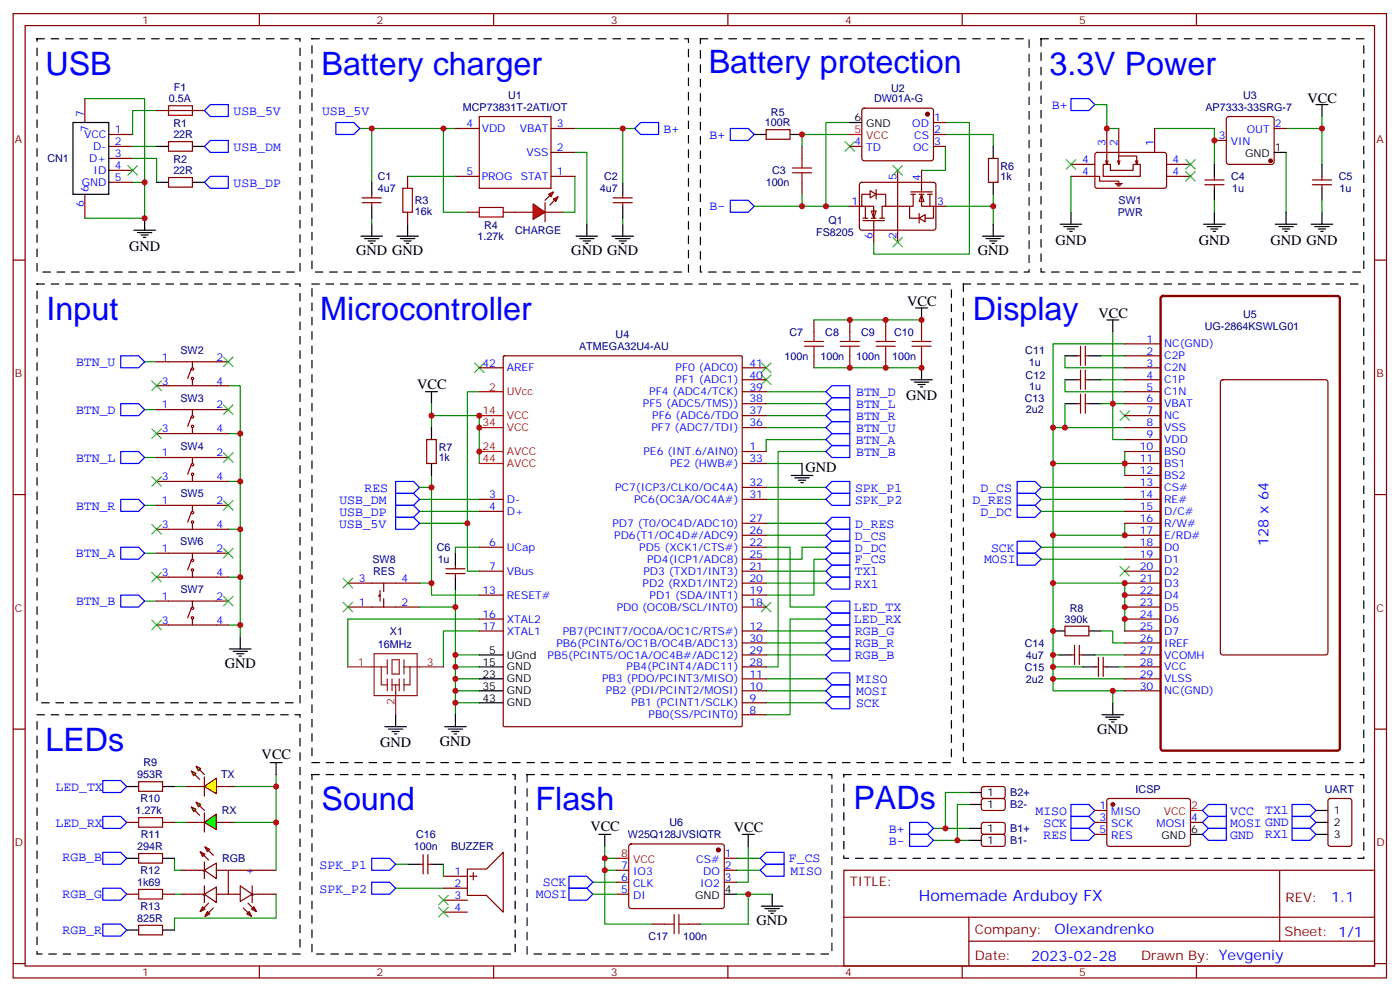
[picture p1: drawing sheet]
<svg xmlns="http://www.w3.org/2000/svg" width="413mm" height="292mm" viewBox="0 0 413 292" stroke-linecap="round" stroke-linejoin="round" font-family="sans-serif">
<g fill="none" stroke="#870000" stroke-width=".35">
<path d="M3.9 4h405.3v284.4h-405.3zM7.4 7.5h398.3v277.3h-398.3zM76.6 4v3.5M145.7 4v3.5M214.8 4v3.5M284 4v3.5M353.1 4v3.5M236.7 43.2v3.5M236.7 53.8v3.5M3.9 76.7h3.5M405.7 76.7h3.5M3.9 145.8h3.5"/>
<path d="M405.7 145.8h3.5M3.9 215h3.5M405.7 215h3.5M249.1 256.6h156.6v28.2h-156.6zM377.7 256.6v20.9M249.1 270.5h156.5M286 277.5h119.6M286 270.5v14.1M3.9 284.1h3.5M76.6 284.8v3.6M145.7 284.8v3.6M214.8 284.8v3.6"/>
<path d="M284 284.8v3.6M353.1 284.8v3.6M405.7 284.1h3.5"/>
</g>
<path d="M233.9 49.5h5.6M233.9 50.9h5.6M236.7 46.7v2.8M236.7 50.9v2.9" fill="none" stroke="#a10000" stroke-width=".35"/>
<path d="M106.2 37.9h28.2M130.9 37.9v24.7h7M250.8 36.1h-7v24.7h-7.1M250.8 39.7h-14.1v3.5M279 39.7h14.2v3.5M169.7 52v10.6h-3.5M236.7 57.3v3.5h-14.1M279 43.2v7h-7M243.8 60.8h7M279 60.8h14.2v5.3" fill="none" stroke="#008700" stroke-width=".35"/>
<path d="M187.3 37.9l1.8-1.8h5.3v3.6h-5.3zM215.5 37.9h5.3l1.8 1.8-1.8 1.7h-5.3zM215.5 59.1h5.3l1.8 1.7-1.8 1.8h-5.3z" fill="none" stroke="#00f" stroke-width=".35"/>
<path d="M249.4 41.8l2.8 2.8M252.2 41.8l-2.8 2.8" fill="none" stroke="#3c3" stroke-width=".35"/>
<path d="M290 69.6h6.3M291 70.3h4.3M292.1 71h2.1M292.8 71.8h.7M293.2 66.1v3.5" fill="none" stroke="#000" stroke-width=".35"/>
<g fill="#fff" stroke="#870000" stroke-width=".35">
<path d="M257.2 62.2h1.4l-.7 2.1z"/>
<path d="M256.8 56.2l1.8 1.1-1.8 1z"/>
</g>
<path d="M256.8 57.3h-2.4v3.5h3.5v3.5M258.6 57.3h2.8v3.5h-1.1v3.5M258.6 55.9v2.8M250.8 60.8h3.6M254.7 65.1h6.4M254.7 64.3h1.4M255.4 60.8v3.5M257.2 64.3h1.4M257.9 65.1v6.3M259.6 64.3h1.5M264.9 67.9v3.5" fill="none" stroke="#870000" stroke-width=".35"/>
<g fill="#fff" stroke="#870000" stroke-width=".35">
<path d="M272 57.3l.7 2.1h-1.4z"/>
<path d="M271.3 64.3l1.7-1v2.1z"/>
</g>
<g fill="none" stroke="#870000" stroke-width=".35">
<path d="M134.4 37.9h7.1M141.5 34.4h21.1v21.1h-21.1zM162.6 37.9h7.1M106.9 59.8h5.6M106.9 58.3h5.6M109.7 57.3v1M109.7 59.8v1M134.4 52h7.1M162.6 52h7.1M162.6 44.9h7.1M181 59.8h5.6M181 58.3h5.6"/>
<path d="M183.8 57.3v1M183.8 59.8v1M253.9 54l.5-.2h21.4l.4 .7v12.9l-.7 .5-21.4-.1-.5-.6v-12.7zM264.9 50.2v17.7M268.8 56.6h6.4M268.8 57.3h1.4M269.5 57.3v3.5h-1v3.5h2.8M271.3 57.3h1.4M272 57.3v3.5h3.5v3.5h-2.5M272 50.2v6.4M273.8 57.3h1.4M274.5 57.3v3.5"/>
<path d="M261.4 60.8h7.1M271.3 62.9v2.9M275.5 60.8h3.5"/>
</g>
<path d="M109.7 37.9v15.9M279 36.1h7.1v38.8h-28.2v-3.5M120.3 52h14.1M169.7 44.9h3.5v21.2M109.7 64.3v1.8M183.8 64.3v1.8" fill="none" stroke="#008700" stroke-width=".35"/>
<path d="M263.5 48.8l2.8 2.8M266.3 48.8l-2.8 2.8M263.5 70l2.8 2.8M266.3 70l-2.8 2.8" fill="none" stroke="#3c3" stroke-width=".35"/>
<path d="M92.1 11.4h111.1v68.8h-111.1zM206.7 11.4h97v68.8h-97z" fill="none" stroke="#000" stroke-width=".35" stroke-dasharray="2.1 2.1"/>
<g fill="none" stroke="#000" stroke-width=".35">
<path d="M109.7 53.8v3.5M183.8 53.8v3.5M106.5 69.6h6.4M107.6 70.3h4.2M108.7 71h2.1M109.4 71.8h.7M109.7 60.8v3.5M109.7 66.1v3.5M117.1 69.6h6.4M118.2 70.3h4.2M119.2 71h2.2M119.9 71.8h.7"/>
<path d="M120.3 66.1v3.5M170 69.6h6.4M171.1 70.3h4.2M172.2 71h2.1M172.9 71.8h.7M173.2 66.1v3.5M180.6 69.6h6.4M181.7 70.3h4.2M182.7 71h2.2M183.4 71.8h.7M183.8 60.8v3.5M183.8 66.1v3.5"/>
</g>
<g fill="#f00" stroke="#870000" stroke-width=".35">
<path d="M157.3 60.1l3.6 2.5-3.6 2.1z"/>
<path d="M160.9 59.8v5.6z"/>
</g>
<g fill="#870000" stroke="#870000" stroke-width=".35">
<path d="M160.9 59.1l1.4-1.5z"/>
<path d="M163.7 59.1l-1.4 1.4z"/>
</g>
<g fill="#f00" stroke="#870000" stroke-width=".35">
<path d="M161.9 57.3l1.4-.7-.7 1.4z"/>
<path d="M163.3 58.7l1.4-.7-.7 1.4z"/>
</g>
<g fill="none" stroke="#870000" stroke-width=".35">
<path d="M152 62.6h5.3M160.9 62.6h5.3M240.2 94.3v3.6M250.8 94.3v3.6M261.4 94.3v3.6M272 94.3v3.6M46.2 106.7h21.2M46.2 113.7h21.2M56.4 108.8l-1 2.8M56.8 112v1.7M56.8 106.7v1.7M141.5 108.4h7"/>
<path d="M148.6 105.1l.3-.2h69.8l.3 .2 .1 108.8-.2 .3-70 .1-.3-.2zM219.1 112h7M219.1 119h7M219.1 108.4h7M219.1 115.5h7M240.2 104.9v3.5M250.8 104.9v3.5M261.4 104.9v3.5M272 104.9v3.5M317.9 104.9h1M317.9 112h1M317.9 119h1"/>
<path d="M318.9 102.1v5.6M318.9 109.1v5.7M318.9 116.2v5.6M320.3 102.1v5.6M320.3 109.1v5.7M320.3 116.2v5.6M320.3 104.9h1.1M320.3 112h1.1M320.3 119h1.1M332 104.9h10.5M332 112h10.5M332 119h10.5"/>
<path d="M332 101.4h10.5M332 108.4h10.5M332 115.5h10.5M360.4 112.2l.5-.2h30.3l.7 .4v80l-.4 .7h-30.6l-.7-.5v-79.9zM46.2 134.9h21.2M46.2 120.8h21.2M46.2 127.8h21.2M56.4 137l-1 2.8M56.4 122.9l-1 2.8M56.8 134.9v1.8M56.8 126.1v1.7M56.8 120.8v1.8"/>
<path d="M219.1 122.6h7M219.1 126.1h7M219.1 133.1h7M219.1 136.7h7M332 122.6h10.5M332 126.1h10.5M332 129.6h10.5M332 133.1h10.5M332 136.7h10.5M46.2 149h21.2M46.2 156.1h21.2M46.2 142h21.2"/>
<path d="M56.4 151.1l-1 2.9M56.8 154.3v1.8M56.8 149v1.8M56.8 140.2v1.8M141.5 147.2h7M141.5 150.8h7M219.1 143.7h7M219.1 147.2h7M219.1 154.3h7M219.1 157.8h7M332 140.2h10.5M332 143.7h10.5"/>
<path d="M332 147.2h10.5M332 150.8h10.5M332 154.3h10.5M332 157.8h10.5M46.2 177.2h21.2M46.2 163.1h21.2M46.2 170.2h21.2M56.4 179.4l-1 2.8M56.4 165.2l-1 2.9M56.8 177.2v1.8M56.8 168.4v1.8M56.8 163.1v1.8"/>
<path d="M102.7 171.9h21.1M102.7 179h21.1M112.2 175.5h-.4v.3h.4M112.2 174.1v3.1M113.2 171.9v2.5M113.2 176.5v2.5M131.6 169.1h5.6M131.6 167.7h5.6M134.4 166.7v1M134.4 169.1v1.1M141.5 161.4h7M141.5 168.4h7"/>
<path d="M141.5 175.5h7M219.1 161.4h7M219.1 164.9h7M219.1 168.4h7M219.1 171.9h7M219.1 175.5h7M219.1 179h7M332 161.4h10.5M332 164.9h10.5M332 168.4h10.5M332 171.9h10.5M332 175.5h10.5"/>
<path d="M332 179h10.5M46.2 184.3h21.2M56.8 182.5v1.8M141.5 182.5h7M141.5 186.1h7M219.1 196.6h7M219.1 193.1h7M219.1 186.1h7M219.1 189.6h7M316.1 193.1h1M317.1 190.3v5.6M318.6 190.3v5.6"/>
<path d="M318.6 193.1h1M323.1 196.6h1.1M324.2 193.8v5.7M325.6 193.8v5.7M325.6 196.6h1.1M332 196.6h10.5M332 193.1h10.5M332 182.5h10.5M332 186.1h10.5M332 189.6h10.5M219.1 200.2h7M219.1 203.7h7"/>
<path d="M219.1 210.7h7M219.1 207.2h7M332 200.2h10.5M332 203.7h10.5M55 242.5h5.3M63.9 242.5h5.2"/>
<circle cx="56.8" cy="111.6" r=".35"/>
<circle cx="56.8" cy="108.8" r=".35"/>
<circle cx="56.8" cy="137" r=".35"/>
<circle cx="56.8" cy="139.8" r=".35"/>
<circle cx="56.8" cy="125.7" r=".35"/>
<circle cx="56.8" cy="122.9" r=".35"/>
<circle cx="56.8" cy="151.1" r=".35"/>
<circle cx="56.8" cy="154" r=".35"/>
<circle cx="56.8" cy="168.1" r=".35"/>
<circle cx="56.8" cy="165.2" r=".35"/>
<circle cx="56.8" cy="179.4" r=".35"/>
<circle cx="56.8" cy="182.2" r=".35"/>
</g>
<g fill="none" stroke="#008700" stroke-width=".35">
<path d="M293.2 57.3v3.5M328.4 97.9v21.1h3.6M42.7 106.7h3.5M67.4 113.7h3.5v70.6h-3.5M141.5 115.5h-3.6v52.9h3.6M226.1 119h17.7M226.1 115.5h17.7M314.3 104.9v3.5h17.7M314.3 112v3.5h17.7M314.3 119v7.1h17.7M324.9 104.9h7.1M324.9 112h7.1"/>
<path d="M332 101.4h-21.2v56.4h21.2v-3.5M42.7 120.8h3.5M42.7 134.9h3.5M67.4 127.8h3.5M127.4 126.1v-3.5h14.1v14.1M226.1 136.7h10.6M226.1 126.1h17.7M226.1 122.6h17.7M243.8 133.1h-14.1v63.5h-3.6M243.8 129.6h-17.7v3.5M310.8 136.7h21.2M310.8 126.1h3.5"/>
<path d="M332 133.1v7.1M42.7 149h3.5M67.4 156.1h3.5M67.4 142h3.5M123.8 147.2h17.7M123.8 150.8h17.7M123.8 154.3h14.1M127.4 140.2v35.3h14.1M226.1 147.2h17.7M226.1 143.7h17.7M226.1 157.8h17.7M226.1 154.3h17.7"/>
<path d="M307.3 147.2h24.7M307.3 143.7h24.7M307.3 150.8h24.7M310.8 157.8v45.9h21.2M42.7 177.2h3.5M42.7 163.1h3.5M67.4 170.2h3.5M134.4 173.7v19.4M141.5 161.4h-7.1v1.7M243.8 164.9h-3.6v10.6h-14.1M243.8 161.4h-7.1v3.5h-10.6M307.3 161.4h24.7"/>
<path d="M307.3 164.9h24.7M310.8 171.9h21.2v14.2M134.4 196.6h7.1M141.5 182.5h-38.8v14.1M141.5 186.1h-10.6v10.5M141.5 193.1h-7.1v17.6M226.1 193.1h17.7M226.1 189.6h17.7M226.1 186.1h17.7M323.1 193.1h8.9M324.9 186.1h3.5v3.5h3.6M134.4 200.2h7.1"/>
<path d="M134.4 207.2h7.1M134.4 203.7h7.1M226.1 200.2h17.7M226.1 207.2h17.7M226.1 203.7h17.7M310.8 200.2h21.2"/>
</g>
<path d="M10.9 83.7h77.6v123.5h-77.6zM92.1 83.7h188.7v141.2h-188.7zM284.3 83.7h118.2v141.2h-118.2z" fill="none" stroke="#000" stroke-width=".35" stroke-dasharray="2.1 2.1"/>
<g fill="none" stroke="#000" stroke-width=".35">
<path d="M270.2 90.8h3.6M272 90.8v3.5M326.7 94.3h3.5M328.4 94.3v3.6M125.6 115.5h3.5M127.4 115.5v3.5M268.8 112h6.4M269.9 112.7h4.2M270.9 113.4h2.1M271.6 114.1h.7M272 108.4v3.6M314.3 104.9h3.6"/>
<path d="M314.3 112h3.6M314.3 119h3.6M321.4 104.9h3.5M321.4 112h3.5M321.4 119h3.5M236.7 136.7v3.5M233.5 140.2h6.4M234.6 140.9h4.2M235.7 141.6h2.1M236.4 142.3h.7M134.4 163.1v3.6M134.4 170.2v3.5"/>
<path d="M141.5 196.6h7M141.5 193.1h7M312.6 193.1h3.5M319.6 196.6h3.5M319.6 193.1h3.5M326.7 196.6h3.5M113.6 214.3h6.3M114.7 215h4.2M115.7 215.7h2.1M116.4 216.4h.7M116.8 210.7v3.6M131.2 214.3h6.4"/>
<path d="M132.3 215h4.2M133.3 215.7h2.2M134.1 216.4h.7M134.4 210.7v3.6M141.5 200.2h7M141.5 203.7h7M141.5 207.2h7M325.3 210.7h6.3M326.3 211.5h4.3M327.4 212.2h2.1M328.1 212.9h.7M328.4 207.2v3.5"/>
</g>
<g fill="none" stroke="#00f" stroke-width=".35">
<path d="M35.6 104.9h5.3l1.8 1.8-1.8 1.7h-5.3zM35.6 119h5.3l1.8 1.8-1.8 1.8h-5.3zM243.8 119l1.7-1.7h5.3v3.5h-5.3zM243.8 115.5l1.7-1.8h5.3v3.6h-5.3zM35.6 133.1h5.3l1.8 1.8-1.8 1.8h-5.3zM243.8 133.1l1.7-1.7h5.3v3.5h-5.3zM243.8 129.6l1.7-1.8h5.3v3.6h-5.3zM243.8 126.1l1.7-1.8h5.3v3.5h-5.3zM243.8 122.6l1.7-1.8h5.3v3.5h-5.3zM35.6 147.2h5.3l1.8 1.8-1.8 1.8h-5.3zM116.8 152.5h5.3l1.7 1.8-1.7 1.8h-5.3zM116.8 149h5.3l1.7 1.8-1.7 1.7h-5.3z"/>
<path d="M116.8 145.5h5.3l1.7 1.7-1.7 1.8h-5.3zM116.8 142h5.3l1.7 1.7-1.7 1.8h-5.3zM243.8 157.8l1.7-1.7h5.3v3.5h-5.3zM243.8 154.3l1.7-1.8h5.3v3.6h-5.3zM243.8 147.2l1.7-1.7h5.3v3.5h-5.3zM243.8 143.7l1.7-1.7h5.3v3.5h-5.3zM300.2 145.5h5.3l1.8 1.7-1.8 1.8h-5.3zM300.2 159.6h5.3l1.8 1.8-1.8 1.7h-5.3zM300.2 142h5.3l1.8 1.7-1.8 1.8h-5.3zM300.2 149h5.3l1.8 1.8-1.8 1.7h-5.3zM35.6 175.5h5.3l1.8 1.7-1.8 1.8h-5.3zM35.6 161.4h5.3l1.8 1.7-1.8 1.8h-5.3z"/>
<path d="M243.8 179l1.7-1.8h5.3v3.6h-5.3zM243.8 164.9l1.7-1.8h5.3v3.6h-5.3zM243.8 161.4l1.7-1.8h5.3v3.5h-5.3zM300.2 163.1h5.3l1.8 1.8-1.8 1.8h-5.3zM243.8 182.5l1.7-1.7h5.3v3.5h-5.3zM243.8 193.1l1.7-1.8h5.3v3.6h-5.3zM243.8 189.6l1.7-1.8h5.3v3.5h-5.3zM243.8 186.1l1.7-1.8h5.3v3.5h-5.3zM243.8 207.2l1.7-1.7h5.3v3.5h-5.3zM243.8 200.2l1.7-1.8h5.3v3.5h-5.3zM245.5 201.9h5.3v3.6h-5.3l-1.7-1.8z"/>
</g>
<g fill="none" stroke="#3c3" stroke-width=".35">
<path d="M44.8 112.3l2.8 2.8M47.6 112.3l-2.8 2.8M66 105.3l2.8 2.8M66 119.4l2.8 2.8M68.8 105.3l-2.8 2.8M68.8 119.4l-2.8 2.8M140.1 107l2.8 2.9M142.9 107l-2.8 2.9M224.7 110.6l2.8 2.8M224.7 107l2.8 2.9M227.5 110.6l-2.8 2.8M227.5 107l-2.8 2.9"/>
<path d="M44.8 126.4l2.8 2.9M47.6 126.4l-2.8 2.9M66 133.5l2.8 2.8M68.8 133.5l-2.8 2.8M330.6 121.1l2.8 2.9M333.4 121.1l-2.8 2.9M44.8 140.5l2.8 2.9M44.8 154.7l2.8 2.8M47.6 140.5l-2.8 2.9M47.6 154.7l-2.8 2.8M66 147.6l2.8 2.8M68.8 147.6l-2.8 2.8"/>
<path d="M44.8 168.8l2.8 2.8M47.6 168.8l-2.8 2.8M66 161.7l2.8 2.8M66 175.8l2.8 2.8M68.8 161.7l-2.8 2.8M68.8 175.8l-2.8 2.8M101.2 177.6l2.9 2.8M101.2 170.5l2.9 2.9M104.1 177.6l-2.9 2.8M104.1 170.5l-2.9 2.9M224.7 177.6l2.8 2.8M227.5 177.6l-2.8 2.8"/>
<path d="M330.6 167l2.8 2.8M333.4 167l-2.8 2.8M44.8 182.9l2.8 2.8M47.6 182.9l-2.8 2.8"/>
</g>
<path d="M342.8 87.5l.5-.2h51.5l.6 .4 .1 132.9-.5 .7h-51.7l-.7-.4-.1-132.9z" fill="none" stroke="#870000" stroke-width=".71"/>
<g fill="none" stroke="#a10000" stroke-width=".35">
<path d="M240.2 97.9v2.8M250.8 97.9v2.8M261.4 97.9v2.8M272 97.9v2.8M237.4 102.1h5.7M237.4 100.7h5.7M240.2 102.1v2.8M248 102.1h5.6M248 100.7h5.6M250.8 102.1v2.8M258.6 102.1h5.6M258.6 100.7h5.6"/>
<path d="M261.4 102.1v2.8M269.2 102.1h5.6M269.2 100.7h5.6M272 102.1v2.8"/>
</g>
<path d="M141.5 115.5h7M141.5 122.6h7M141.5 126.1h7M141.5 133.1h7M141.5 136.7h7" fill="none" stroke="#f00" stroke-width=".35"/>
<g fill="none" stroke="#8c2424" stroke-width=".35">
<path d="M102.7 196.6h11.6M110.4 192.8h12.7v12.3h-12.7zM112.5 196.6v5.3h1.8M114.3 194.5v4.3M115.7 194.5h2.1v4.3h-2.1zM119.2 194.5v4.3M119.2 196.6h11.7M121 196.6v5.3h-1.8M114.3 200.2v3.5M115.7 200.2v3.5M115.7 201.9h2.1M116.8 201.9v8.8"/>
<path d="M117.8 200.2v3.5M119.2 200.2v3.5"/>
</g>
<g fill="#0f0" stroke="#870000" stroke-width=".35">
<path d="M56.4 237.9l1.5 .7-.8 .7z"/>
<path d="M57.9 236.5l1.4 .7-.7 .7z"/>
</g>
<g fill="#870000" stroke="#870000" stroke-width=".35">
<path d="M57.5 239l1.4 1.4z"/>
<path d="M58.9 237.6l1.4 1.4z"/>
</g>
<path d="M60.3 239.7v5.6z" fill="#f00" stroke="#870000" stroke-width=".35"/>
<path d="M60.3 242.5l3.6-2.5v4.6z" fill="#0f0" stroke="#870000" stroke-width=".35"/>
<g fill="none" stroke="#008700" stroke-width=".35">
<path d="M25 29.1h17.7v35.2h-17.7M46.2 32.6h-7v7.1M169.7 37.9h14.1v15.9M183.8 37.9h3.5M323.1 30.8h3.6v7.1h3.5M340.8 37.9h17.6v10.6M379.6 37.9h10.6v10.6M390.2 34.4v3.5M39.2 46.7h7v7.1M39.2 53.8h3.5M39.2 43.2h7M316.1 52v10.6"/>
<path d="M358.4 59.1v3.5M379.6 44.9v17.7M390.2 59.1v3.5M240.2 94.3h31.8M127.4 119v3.6M240.2 108.4h31.8M324.9 119h3.5v10.6h3.6M123.8 143.7h3.6M123.8 179h10.6M123.8 171.9h3.6M226.1 161.4h7.1v17.6h10.6M226.1 171.9h17.7"/>
<path d="M226.1 168.4h17.7M70.9 184.3v3.5M243.8 182.5h-10.6v28.2h-7.1M310.8 193.1h1.8M310.8 196.6h8.8M330.2 196.6h1.8M328.4 203.7v3.5M51.5 231.9h3.5M81.5 228.4v3.5h-12.4M81.5 231.9v10.6h-12.4M286.1 237.2h-3.5v10.6M286.1 233.7h-7.1v10.6"/>
<path d="M51.5 253.1v3.5h1.8M51.5 242.5h3.5M81.5 242.5v14.1M116.8 254.8h3.5M130.9 254.8v3.6M178.5 256.6v15.9h14.1M178.5 249.6v3.5M182 253.1h-3.5v3.5h3.5M217.3 256.6h7.1M217.3 253.1h7.1M220.8 249.6v10.5h-3.5M275.5 247.8h10.6"/>
<path d="M275.5 244.3h10.6M51.5 263.7h1.8M81.5 263.7v7h-30v3.5M116.8 261.9h14.1M175 263.7h7M175 260.1h7M217.3 263.7h3.5v8.8h-14.1M220.8 263.7h7.1"/>
</g>
<g fill="none" stroke="#00f" stroke-width=".35">
<path d="M62.1 30.8h5.3v3.6h-5.3l-1.8-1.8zM99.1 36.1h5.3l1.8 1.8-1.8 1.8h-5.3zM316.1 29.1h5.3l1.7 1.7-1.7 1.8h-5.3zM60.3 43.2l1.8-1.8h5.3v3.5h-5.3zM60.3 53.8l1.8-1.8h5.3v3.5h-5.3zM243.8 168.4l1.7-1.7h5.3v3.5h-5.3zM245.5 170.2h5.3v3.5h-5.3l-1.7-1.8zM30.3 230.2h5.3l1.8 1.7-1.8 1.8h-5.3zM316.1 237.2h5.3l1.7 1.8-1.7 1.7h-5.3zM354.9 239l1.8-1.8h5.2v3.5h-5.2zM381.4 237.2h5.2l1.8 1.8-1.8 1.7h-5.2zM30.3 251.3h5.3l1.8 1.8-1.8 1.7h-5.3z"/>
<path d="M30.3 240.7h5.3l1.8 1.8-1.8 1.8h-5.3zM109.7 253.1h5.3l1.8 1.7-1.8 1.8h-5.3zM167.9 258.4h5.3l1.8 1.7-1.8 1.8h-5.3zM226.1 251.3h5.3v3.5h-5.3l-1.7-1.7zM226.1 254.8h5.3v3.6h-5.3l-1.7-1.8zM268.5 246h5.3l1.7 1.8-1.7 1.8h-5.3zM268.5 242.5h5.3l1.7 1.8-1.7 1.7h-5.3zM316.1 240.7h5.3l1.7 1.8-1.7 1.8h-5.3zM316.1 244.3h5.3l1.7 1.7-1.7 1.8h-5.3zM354.9 242.5l1.8-1.8h5.2v3.6h-5.2zM354.9 246l1.8-1.7h5.2v3.5h-5.2zM381.4 240.7h5.2l1.8 1.8-1.8 1.8h-5.2z"/>
<path d="M381.4 244.3h5.2l1.8 1.7-1.8 1.8h-5.2zM30.3 272.5h5.3l1.8 1.7-1.8 1.8h-5.3zM30.3 261.9h5.3l1.8 1.8-1.8 1.7h-5.3zM109.7 260.1h5.3l1.8 1.8-1.8 1.8h-5.3zM167.9 261.9h5.3l1.8 1.8-1.8 1.7h-5.3z"/>
</g>
<g fill="none" stroke="#870000" stroke-width=".35">
<path d="M25 29.1v7M32.1 39.7h7.1M46.2 32.6h14.1M226.1 38.2h7.1v2.9h-7.1zM326.7 37.9v10.6l-.4-1.1M330.2 37.9v10.6M340.8 37.9v7M362.2 34.6l.5-.2h12.7l.5 .2 .2 .5v12.7l-.3 .5-.4 .2h-12.7l-.5-.3-.3-.4v-12.7zM376.1 37.9h3.5M25 57.3v7M32.1 43.2h7.1M32.1 46.7h7.1"/>
<path d="M32.1 50.2h7.1M32.1 53.8h7.1M49.7 41.8h7.1v2.8h-7.1zM49.7 52.4h7.1v2.8h-7.1zM120.3 52v3.5M291.7 46.7h2.9v7.1h-2.9zM316.1 52h8.5v1.4h5.6v.7M316.1 48.5h7M323.4 45.2l.4-.3 20.1 .1 .4 .6-.1 9.5-.6 .4h-20l-.5-.7v-9.2zM325.6 48.5h2.1v1.7h6.7v-1.7h2.1v3.5h-10.9zM327 47.4l-.3 1.1M329.1 54.1h2.2"/>
<path d="M329.5 54.5h1.4M329.8 54.8h.8M329.8 47.4l.4 1.1M330.2 46h5.3v2.5l-.4-1.1M330.6 47.4l-.4 1.1M335.8 47.4l-.3 1.1M344.3 52h7.1M344.3 48.5h7.1M355.6 54.5h5.6M355.6 53.1h5.6M358.4 41.4h3.5M358.4 52v1.1"/>
<path d="M358.4 54.5v1M387.3 54.5h5.7M387.3 53.1h5.7M390.2 52v1.1M390.2 54.5v1M120.3 62.6v3.5M125.9 129.6h2.9v7.1h-2.9zM314.3 184.6h7.1v2.9h-7.1zM55 231.9h5.3M63.9 231.9h5.2M289.9 235.7l.4-.3 6 .1 .4 .6-.1 2.4-.6 .5-5.9-.1-.5-.6v-2.2zM289.9 232.1l.4-.2 6 .1 .4 .6-.1 2.4-.6 .4h-5.9l-.5-.7v-2.1z"/>
<path d="M323.1 239h3.6M326.9 235.7l.5-.3 23.5 .1 .5 .6-.1 13-.6 .5-23.6-.1-.4-.7v-12.7zM392.2 235.7l.4-.3h5.7l.6 .5 .1 12.9-.5 .7-5.9 .1-.6-.5-.1-13zM53.3 256.6h7M59.1 251.1l1.4 .7-.7 .8zM59.1 251.1l2.5 2.5M60.3 256.6l3.6-2.1v4.6zM60.3 254.1v5M60.5 249.7l1.4 .7-.7 .7zM60.5 249.7l2.5 2.5M63.9 256.6h17.6M67.4 256.6v7.1"/>
<path d="M123.8 254.8h1.1M124.9 252v5.7M126.3 252v5.7M126.3 254.8h1.1M130.9 258.4h7M137.9 256.3h5.7l4.9-5v17.7l-4.9-5h-5.7zM138.6 258.4h2.2M139.7 257.3v2.1M182 256.6h3.6M185.8 249.1l.5-.3 27.1 .1 .4 .7-.1 17.9-.6 .4-27.1-.1-.4-.6v-17.6zM213.8 256.6h3.5M213.8 253.1h3.5"/>
<path d="M289.9 246.2l.4-.2 6 .1 .4 .6-.1 2.4-.6 .5-5.9-.1-.5-.7v-2.1zM289.9 242.7l.4-.2 6 .1 .4 .6-.1 2.4-.6 .4h-5.9l-.5-.7v-2.1zM323.1 242.5h3.6M323.1 246h3.6M351.4 242.5h3.5M53.3 263.7h7M59.8 267.4l.7 .7-1.4 .7zM60.3 263.7l3.6-2.2v4.6zM60.3 261.2v4.9M61.2 268.8l.7 .7-1.4 .7zM61.6 266.3l-2.5 2.5M63 267.7l-2.5 2.5"/>
<path d="M63.9 263.7h7M70.9 261.2l3.5 2.5-3.5 2.1zM71.8 267.7l2.5 2.5M72.8 269.5l.8-.7 .7 1.4zM73.2 266.3l2.5 2.5M74.3 268.1l.7-.7 .7 1.4zM74.4 263.7h7.1M74.4 261.2v4.9M130.9 261.9h7M130.9 265.4h7M130.9 269h7M182 263.7h3.6"/>
<path d="M182 260.1h3.6M192.6 272.5h3.5M203.2 272.5h3.5M213.8 260.1h3.5"/>
</g>
<g fill="none" stroke="#000" stroke-width=".35">
<path d="M21.5 36.1h10.6v21.2h-10.6zM222.6 39.7h3.5M233.2 39.7h3.5M388.4 30.8h3.5M390.2 30.8v3.6M46.2 43.2h3.5M46.2 53.8h3.5M56.8 43.2h3.5M56.8 53.8h3.5M293.2 43.2v3.5M293.2 53.8v3.5M358.4 48.5v3.5"/>
<path d="M358.4 55.5v3.6M376.1 44.9h3.5M390.2 48.5v3.5M390.2 55.5v3.6M39.5 67.9h6.4M40.6 68.6h4.2M41.6 69.3h2.1M42.3 70h.7M42.7 64.3v3.6M312.9 66.1h6.4M314 66.8h4.2M315 67.5h2.1"/>
<path d="M315.7 68.2h.7M316.1 62.6v3.5M355.2 66.1h6.4M356.3 66.8h4.2M357.4 67.5h2.1M358.1 68.2h.7M358.4 62.6v3.5M376.4 66.1h6.4M377.5 66.8h4.2M378.5 67.5h2.1M379.2 68.2h.7M379.6 62.6v3.5"/>
<path d="M387 66.1h6.3M388.1 66.8h4.2M389.1 67.5h2.1M389.8 68.2h.7M390.2 62.6v3.5M127.4 126.1v3.5M127.4 136.7v3.5M67.7 191.3h6.4M68.8 192.1h4.2M69.8 192.8h2.2M70.6 193.5h.7M70.9 187.8v3.5"/>
<path d="M310.8 186.1h3.5M321.4 186.1h3.5M79.7 224.9h3.6M81.5 224.9v3.5M286.1 237.2h3.5M286.1 233.7h3.5M388.4 239h3.5M120.3 254.8h3.5M127.4 254.8h3.5M176.7 246h3.6M178.5 246v3.6M219.1 246h3.5"/>
<path d="M220.8 246v3.6M286.1 247.8h3.5M286.1 244.3h3.5M351.4 246h3.5M388.4 246h3.5M388.4 242.5h3.5M213.8 263.7h3.5M224.7 267.2h6.4M225.8 267.9h4.2M226.8 268.6h2.2M227.5 269.3h.7M227.9 263.7v3.5"/>
</g>
<path d="M49.7 31.2h7.1v2.8h-7.1zM118.9 55.5h2.8v7.1h-2.8zM196.1 272.5h2.9M199 269.7v5.6M200.4 269.7v5.6M200.4 272.5h2.8" fill="none" stroke="#a10000" stroke-width=".35"/>
<g fill="#870000" stroke="#870000" stroke-width=".35">
<circle cx="212" cy="250.6" r=".53"/>
<circle cx="375" cy="47.4" r=".53"/>
<circle cx="328.4" cy="237.2" r=".53"/>
</g>
<path d="M351.4 239h3.5M182 253.1h3.6" fill="none" stroke="#f00" stroke-width=".35"/>
<path d="M37.7 48.8l2.9 2.8M40.6 48.8l-2.9 2.8M314.7 47.1l2.8 2.8M317.5 47.1l-2.8 2.8M350 47.1l2.8 2.8M350 50.6l2.8 2.8M352.8 47.1l-2.8 2.8M352.8 50.6l-2.8 2.8M129.5 264l2.8 2.8M129.5 267.5l2.8 2.9M132.3 264l-2.8 2.8M132.3 267.5l-2.8 2.9" fill="none" stroke="#3c3" stroke-width=".35"/>
<path d="M10.9 11.4h77.6v68.8h-77.6zM307.3 11.4h95.2v68.8h-95.2zM10.9 210.7h77.6v70.6h-77.6zM92.1 228.4h59.9v52.9h-59.9zM155.6 228.4h89.9v52.9h-89.9zM249.1 228.4h153.4v24.7h-153.4z" fill="none" stroke="#000" stroke-width=".35" stroke-dasharray="2.1 2.1"/>
<g fill="#0f0" stroke="#870000" stroke-width=".35">
<path d="M56.4 227.3l1.5 .7-.8 .7z"/>
<path d="M57.9 225.9l1.4 .7-.7 .7z"/>
</g>
<g fill="#870000" stroke="#870000" stroke-width=".35">
<path d="M57.5 228.4l1.4 1.4z"/>
<path d="M58.9 227l1.4 1.4z"/>
</g>
<path d="M60.3 229.1v5.6z" fill="#f00" stroke="#870000" stroke-width=".35"/>
<path d="M60.3 231.9l3.6-2.5v4.6z" fill="#ff0" stroke="#870000" stroke-width=".35"/>
<circle cx="273.8" cy="33.7" r=".53" fill="#870000" stroke="#870000" stroke-width=".35"/>
<g fill="none" stroke="#870000" stroke-width=".35">
<path d="M254.6 32.1l.5-.2h19.7l.5 .2 .2 .5v14.4l-.7 .4-20-.1-.4-.6v-14.1zM275.5 36.1h3.5M275.5 39.7h3.5M250.8 43.2h3.6M275.5 43.2h3.5M137.9 62.6h3.6M148.5 62.6h3.5M40.9 230.5h7.1v2.8h-7.1zM37.4 242.5h3.5M40.9 251.7h7.1v2.8h-7.1zM48 242.5h3.5M37.4 263.7h3.5"/>
<path d="M40.9 272.8h7.1v2.9h-7.1zM48 263.7h3.5"/>
</g>
<path d="M250.8 39.7h3.6" fill="none" stroke="#f00" stroke-width=".35"/>
<path d="M250.8 36.1h3.6M37.4 231.9h3.5M48 231.9h3.5M37.4 253.1h3.5M48 253.1h3.5M37.4 274.2h3.5M48 274.2h3.5" fill="none" stroke="#000" stroke-width=".35"/>
<path d="M141.5 61.2h7v2.8h-7zM40.9 241.1h7.1v2.8h-7.1zM40.9 262.3h7.1v2.8h-7.1z" fill="none" stroke="#a10000" stroke-width=".35"/>
<g fill="#c00">
<circle cx="332" cy="136.7" r=".88"/>
<circle cx="332" cy="157.8" r=".88"/>
<circle cx="332" cy="182.5" r=".88"/>
<circle cx="332" cy="179" r=".88"/>
<circle cx="332" cy="175.5" r=".88"/>
<circle cx="141.5" cy="133.1" r=".88"/>
<circle cx="141.5" cy="126.1" r=".88"/>
<circle cx="81.5" cy="242.5" r=".88"/>
<circle cx="358.4" cy="41.4" r=".88"/>
<circle cx="42.7" cy="64.3" r=".88"/>
<circle cx="183.8" cy="37.9" r=".88"/>
<circle cx="42.7" cy="53.8" r=".88"/>
<circle cx="134.4" cy="193.1" r=".88"/>
<circle cx="134.4" cy="207.2" r=".88"/>
<circle cx="134.4" cy="203.7" r=".88"/>
<circle cx="134.4" cy="200.2" r=".88"/>
<circle cx="134.4" cy="196.6" r=".88"/>
<circle cx="137.9" cy="154.3" r=".88"/>
<circle cx="141.5" cy="122.6" r=".88"/>
<circle cx="332" cy="171.9" r=".88"/>
<circle cx="293.2" cy="60.8" r=".88"/>
<circle cx="314.3" cy="126.1" r=".88"/>
<circle cx="243.8" cy="60.8" r=".88"/>
<circle cx="236.7" cy="60.8" r=".88"/>
<circle cx="130.9" cy="37.9" r=".88"/>
<circle cx="272" cy="94.3" r=".88"/>
<circle cx="261.4" cy="94.3" r=".88"/>
<circle cx="250.8" cy="94.3" r=".88"/>
<circle cx="272" cy="108.4" r=".88"/>
<circle cx="261.4" cy="108.4" r=".88"/>
<circle cx="250.8" cy="108.4" r=".88"/>
<circle cx="70.9" cy="127.8" r=".88"/>
<circle cx="134.4" cy="179" r=".88"/>
<circle cx="127.4" cy="143.7" r=".88"/>
<circle cx="127.4" cy="171.9" r=".88"/>
<circle cx="127.4" cy="122.6" r=".88"/>
<circle cx="282.6" cy="247.8" r=".88"/>
<circle cx="279" cy="244.3" r=".88"/>
<circle cx="70.9" cy="142" r=".88"/>
<circle cx="70.9" cy="156.1" r=".88"/>
<circle cx="70.9" cy="170.2" r=".88"/>
<circle cx="178.5" cy="256.6" r=".88"/>
<circle cx="178.5" cy="253.1" r=".88"/>
<circle cx="220.8" cy="263.7" r=".88"/>
<circle cx="328.4" cy="203.7" r=".88"/>
<circle cx="328.4" cy="119" r=".88"/>
<circle cx="310.8" cy="126.1" r=".88"/>
<circle cx="310.8" cy="136.7" r=".88"/>
<circle cx="310.8" cy="157.8" r=".88"/>
<circle cx="310.8" cy="171.9" r=".88"/>
<circle cx="310.8" cy="200.2" r=".88"/>
<circle cx="310.8" cy="193.1" r=".88"/>
<circle cx="310.8" cy="196.6" r=".88"/>
<circle cx="109.7" cy="37.9" r=".88"/>
<circle cx="70.9" cy="184.3" r=".88"/>
<circle cx="326.7" cy="37.9" r=".88"/>
<circle cx="390.2" cy="37.9" r=".88"/>
<circle cx="236.7" cy="39.7" r=".88"/>
<circle cx="310.8" cy="186.1" r=".88"/>
<circle cx="81.5" cy="231.9" r=".88"/>
</g>
<g font-size="9.5" fill="#00f">
<text x="13.4" y="22">USB</text>
<text x="94.9" y="22">Battery charger</text>
<text x="209.2" y="21.7">Battery protection</text>
<text x="309.7" y="22">3.3V Power</text>
<text x="13.8" y="94.3">Input</text>
<text x="94.5" y="94.3">Microcontroller</text>
<text x="287.2" y="94.3">Display</text>
<text x="13.4" y="221.3">LEDs</text>
<text x="94.9" y="239">Sound</text>
<text x="158" y="239">Flash</text>
<text x="251.9" y="238.6">PADs</text>
</g>
<text font-size="4.6" fill="#00f" x="271.2" y="265.6">Homemade Arduboy FX</text>
<g font-size="4.2">
<text x="385.9" y="30.5">VCC</text>
<text x="38.1" y="73.9">GND</text>
<text x="105.1" y="75.3">GND GND</text>
<text x="168.6" y="75.3">GND GND</text>
<text x="288.6" y="75.3">GND</text>
<text x="311.5" y="72.1">GND</text>
<text x="353.8" y="72.1">GND</text>
<text x="375" y="72.1">GND GND</text>
<text x="267.8" y="90.1">VCC</text>
<text x="324.2" y="93.6">VCC</text>
<text x="123.1" y="114.8">VCC</text>
<text x="267.4" y="118">GND</text>
<text x="237.8" y="139.2">GND</text>
<text x="66.3" y="197">GND</text>
<text x="112.2" y="220.4">GND</text>
<text x="129.8" y="219.9">GND</text>
<text x="323.8" y="216.4">GND</text>
<text x="77.2" y="223.8">VCC</text>
<text x="174.2" y="245">VCC</text>
<text x="216.6" y="245.3">VCC</text>
<text x="223.3" y="272.8">GND</text>
</g>
<g font-size="4.2" fill="#00f">
<text x="374.4" y="161" transform="rotate(-90 374.4 161)">128 x 64</text>
<text x="392.9" y="265.9">1.1</text>
<text x="311.2" y="275.4">Olexandrenko</text>
<text x="304.3" y="283.2">2023-02-28</text>
</g>
<g font-size="3.9" fill="#00f">
<text x="68.9" y="33.9">USB_5V</text>
<text x="95" y="33.9">USB_5V</text>
<text x="310.5" y="32.1">B+</text>
<text x="195.8" y="39.1">B+</text>
<text x="209.4" y="40.9">B+</text>
<text x="68.9" y="44.4">USB_DM</text>
<text x="68.9" y="55">USB_DP</text>
<text x="209.4" y="62.1">B-</text>
<text x="22.5" y="107.9">BTN_U</text>
<text x="252.7" y="116.8">BTN_D</text>
<text x="22.5" y="122">BTN_D</text>
<text x="252.7" y="123.8">BTN_R</text>
<text x="252.7" y="120.3">BTN_L</text>
<text x="252.6" y="130.9">BTN_A</text>
<text x="252.7" y="127.4">BTN_U</text>
<text x="22.5" y="136.1">BTN_L</text>
<text x="252.7" y="134.4">BTN_B</text>
<text x="100.2" y="148.5">USB_DM</text>
<text x="107.6" y="145">RES</text>
<text x="252.4" y="148.5">SPK_P2</text>
<text x="252.4" y="145">SPK_P1</text>
<text x="287" y="148.5">D_RES</text>
<text x="289.4" y="145">D_CS</text>
<text x="22.5" y="150.3">BTN_R</text>
<text x="100.1" y="155.6">USB_5V</text>
<text x="100.2" y="152">USB_DP</text>
<text x="252.4" y="155.6">D_RES</text>
<text x="289.4" y="152">D_DC</text>
<text x="252.3" y="159.1">D_CS</text>
<text x="22.4" y="164.4">BTN_A</text>
<text x="252.3" y="166.1">F_CS</text>
<text x="252.3" y="162.6">D_DC</text>
<text x="290.4" y="166.1">MOSI</text>
<text x="292.5" y="162.6">SCK</text>
<text x="252.3" y="169.7">TX1</text>
<text x="252.3" y="173.2">RX1</text>
<text x="22.5" y="178.5">BTN_B</text>
<text x="252" y="180.3">LED_TX</text>
<text x="252" y="183.8">LED_RX</text>
<text x="252.4" y="190.8">RGB_R</text>
<text x="252.4" y="187.3">RGB_G</text>
<text x="252.4" y="194.4">RGB_B</text>
<text x="252.7" y="201.4">MISO</text>
<text x="252.7" y="208.5">SCK</text>
<text x="252.7" y="205">MOSI</text>
<text x="16.4" y="233.2">LED_TX</text>
<text x="16.4" y="243.7">LED_RX</text>
<text x="262.3" y="245.5">B+</text>
<text x="305.6" y="240.2">MISO</text>
<text x="308" y="243.8">SCK</text>
<text x="363.1" y="243.8">MOSI GND</text>
<text x="363.1" y="240.2">VCC</text>
<text x="373.4" y="240.1">TX1</text>
<text x="262.3" y="249">B-</text>
<text x="308" y="247.3">RES</text>
<text x="363.1" y="247.3">GND</text>
<text x="373.4" y="247.2">RX1</text>
<text x="18.5" y="254">RGB_B</text>
<text x="94.3" y="256.1">SPK_P1</text>
<text x="232.9" y="254.2">F_CS</text>
<text x="233.3" y="257.9">MISO</text>
<text x="94.3" y="263.2">SPK_P2</text>
<text x="160.2" y="261.4">SCK</text>
<text x="18.5" y="264.9">RGB_G</text>
<text x="158.1" y="264.9">MOSI</text>
<text x="18.5" y="275.5">RGB_R</text>
</g>
<g font-size="3.9" fill="#800">
<text x="250.8" y="261.2">TITLE:</text>
<text x="379.5" y="265.9">REV:</text>
<text x="287.7" y="275.4">Company:</text>
<text x="379.1" y="276">Sheet: 1/1</text>
<text x="287.7" y="283.1">Date:</text>
<text x="336.8" y="283.2">Drawn By: Yevgeniy</text>
</g>
<g font-size="3.2" fill="#800">
<text x="42" y="7">1</text>
<text x="111.1" y="7">2</text>
<text x="180.3" y="7">3</text>
<text x="249.4" y="7">4</text>
<text x="318.6" y="7">5</text>
<text x="4.4" y="42.1">A</text>
<text x="406.2" y="42.1">A</text>
<text x="4.4" y="111.3">B</text>
<text x="406.2" y="111.3">B</text>
<text x="4.4" y="180.4">C</text>
<text x="406.2" y="180.4">C</text>
<text x="4.4" y="249.6">D</text>
<text x="406.2" y="249.6">D</text>
<text x="42" y="287.8">1</text>
<text x="111.1" y="287.8">2</text>
<text x="180.3" y="287.8">3</text>
<text x="249.4" y="287.8">4</text>
<text x="318.6" y="287.8">5</text>
</g>
<g font-size="3.2" fill="#000080">
<text x="51.3" y="26.7">F1</text>
<text x="149.9" y="29.2">U1</text>
<text x="263" y="27">U2</text>
<text x="366.9" y="29.2">U3</text>
<text x="49.9" y="30.2">0.5A</text>
<text x="136.6" y="32.7">MCP73831T-2ATI/OT</text>
<text x="227.6" y="34.1">R5</text>
<text x="258" y="30.2">DW01A-G</text>
<text x="355.8" y="32.7">AP7333-33SRG-7</text>
<text x="51.2" y="40.7">22R</text>
<text x="51.2" y="37.5">R1</text>
<text x="225.7" y="37.2">100R</text>
<text x="14" y="47.8">CN1</text>
<text x="51.2" y="51.3">22R</text>
<text x="51.2" y="48.1">R2</text>
<text x="111.5" y="53.1">C1</text>
<text x="178.3" y="53.1">C2</text>
<text x="227.9" y="51.4">C3</text>
<text x="295.3" y="53.1">1k</text>
<text x="295.3" y="50">R6</text>
<text x="363.4" y="53.1">C4</text>
<text x="395.1" y="53.1">C5</text>
<text x="111.6" y="56.7">4u7</text>
<text x="177" y="56.7">4u7</text>
<text x="226" y="54.9">100n</text>
<text x="363.6" y="56.7">1u</text>
<text x="395.4" y="56.7">1u</text>
<text x="122.4" y="63.4">16k</text>
<text x="122.4" y="60.3">R3</text>
<text x="329.9" y="63.7">PWR</text>
<text x="330.2" y="60.2">SW1</text>
<text x="140.9" y="70.8">1.27k</text>
<text x="142.9" y="67.6">R4</text>
<text x="152.1" y="69">CHARGE</text>
<text x="240.9" y="69.7">FS8205</text>
<text x="244.6" y="66.2">Q1</text>
<text x="366.9" y="93.7">U5</text>
<text x="181.7" y="99.7">U4</text>
<text x="233" y="99">C7</text>
<text x="243.6" y="99">C8</text>
<text x="254.2" y="99">C9</text>
<text x="263.9" y="99">C10</text>
<text x="355.6" y="97.2">UG-2864KSWLG01</text>
<text x="53.2" y="104.3">SW2</text>
<text x="170.9" y="103.2">ATMEGA32U4-AU</text>
<text x="231.5" y="106">100n</text>
<text x="242.1" y="106">100n</text>
<text x="252.7" y="106">100n</text>
<text x="263.3" y="106">100n</text>
<text x="302.6" y="104.3">C11</text>
<text x="303.7" y="107.8">1u</text>
<text x="302.7" y="111.7">C12</text>
<text x="53.2" y="118.4">SW3</text>
<text x="302.5" y="118.4">C13</text>
<text x="303.8" y="114.9">1u</text>
<text x="302.8" y="121.9">2u2</text>
<text x="53.2" y="132.6">SW4</text>
<text x="129.5" y="136">1k</text>
<text x="129.5" y="132.9">R7</text>
<text x="53.2" y="146.7">SW5</text>
<text x="53.2" y="160.8">SW6</text>
<text x="109.9" y="166">SW8</text>
<text x="128.9" y="162.5">C6</text>
<text x="129.2" y="166">1u</text>
<text x="110.1" y="169.6">RES</text>
<text x="53.2" y="174.9">SW7</text>
<text x="314.2" y="183.7">390k</text>
<text x="315.7" y="180.4">R8</text>
<text x="111.6" y="191.1">16MHz</text>
<text x="115.1" y="187.2">X1</text>
<text x="302.5" y="190.7">C14</text>
<text x="302.5" y="197.8">C15</text>
<text x="302.8" y="194.3">4u7</text>
<text x="302.8" y="201.3">2u2</text>
<text x="42.3" y="226">R9</text>
<text x="40.5" y="229.5">953R</text>
<text x="65.2" y="229.5">TX</text>
<text x="335.2" y="233.8">ICSP</text>
<text x="391" y="233.8">UART</text>
<text x="41.4" y="236.6">R10</text>
<text x="298.2" y="234.8">B2+</text>
<text x="298.2" y="238.4">B2-</text>
<text x="40" y="240.1">1.27k</text>
<text x="65.4" y="240.1">RX</text>
<text x="197.6" y="243.6">U6</text>
<text x="298.2" y="245.4">B1+</text>
<text x="40.5" y="250.7">294R</text>
<text x="41.6" y="247.2">R11</text>
<text x="122.2" y="250.7">100n</text>
<text x="122.8" y="247.2">C16</text>
<text x="133.1" y="250.7">BUZZER</text>
<text x="185.3" y="247.2">W25Q128JVSIQTR</text>
<text x="298.2" y="249">B1-</text>
<text x="41.4" y="257.7">R12</text>
<text x="65.6" y="254.2">RGB</text>
<text x="40.5" y="261.3">1k69</text>
<text x="41.4" y="268.3">R13</text>
<text x="40.5" y="271.8">825R</text>
<text x="191.4" y="277.1">C17</text>
<text x="201.7" y="277.1">100n</text>
</g>
<g font-size="3.2" fill="#00f">
<text x="24.7" y="34.4" transform="rotate(-90 24.7 34.4)">7</text>
<text x="275.7" y="35.8">1</text>
<text x="24.8" y="40.7">VCC</text>
<text x="26.1" y="38.8" transform="rotate(-90 26.1 38.8)">7</text>
<text x="33.9" y="39.3">1</text>
<text x="137.7" y="37.5">4</text>
<text x="142.2" y="38.9">VDD</text>
<text x="153.5" y="38.9">VBAT</text>
<text x="164.4" y="37.5">3</text>
<text x="269.3" y="37.5">OD</text>
<text x="269.8" y="41.1">CS</text>
<text x="275.7" y="39.3">2</text>
<text x="359.8" y="41.1">3</text>
<text x="368" y="39.3">OUT</text>
<text x="376.2" y="37.5">2</text>
<text x="26.4" y="47.8">D+</text>
<text x="27.5" y="44.2">D-</text>
<text x="33.9" y="42.8">2</text>
<text x="33.9" y="46.4">3</text>
<text x="155.4" y="46">VSS</text>
<text x="164.4" y="44.6">2</text>
<text x="252.2" y="42.8">4</text>
<text x="255.7" y="44.6">TD</text>
<text x="269.5" y="44.6">OC</text>
<text x="275.7" y="42.8">3</text>
<text x="326.3" y="43.2" transform="rotate(-90 326.3 43.2)">3</text>
<text x="329.8" y="43.2" transform="rotate(-90 329.8 43.2)">2</text>
<text x="340.4" y="43.2" transform="rotate(-90 340.4 43.2)">1</text>
<text x="363.3" y="42.8">VIN</text>
<text x="27.6" y="51.3">ID</text>
<text x="33.9" y="49.9">4</text>
<text x="33.9" y="53.4">5</text>
<text x="137.7" y="51.6">5</text>
<text x="142.2" y="53.1">PROG</text>
<text x="153.7" y="53.1">STAT</text>
<text x="164.4" y="51.6">1</text>
<text x="264.6" y="53.1" transform="rotate(-90 264.6 53.1)">5</text>
<text x="271.6" y="53.4" transform="rotate(-90 271.6 53.4)">4</text>
<text x="319.4" y="51.6">4</text>
<text x="319.4" y="48.1">4</text>
<text x="346.1" y="51.6">4</text>
<text x="346.1" y="48.1">4</text>
<text x="24.1" y="54.8">GND</text>
<text x="26.1" y="56.6" transform="rotate(-90 26.1 56.6)">6</text>
<text x="24.7" y="61.1" transform="rotate(-90 24.7 61.1)">6</text>
<text x="251.3" y="60.5">1</text>
<text x="276.6" y="60.5">3</text>
<text x="257.5" y="70.6" transform="rotate(-90 257.5 70.6)">6</text>
<text x="264.6" y="70.6" transform="rotate(-90 264.6 70.6)">2</text>
<text x="338.4" y="101">1</text>
<text x="47.7" y="106.3">1</text>
<text x="63.9" y="106.3">2</text>
<text x="338.4" y="104.6">2</text>
<text x="343.6" y="102.4">NC(GND)</text>
<text x="343.6" y="106">C2P</text>
<text x="47.7" y="113.4">3</text>
<text x="63.9" y="113.4">4</text>
<text x="142.4" y="108.1">42</text>
<text x="149.6" y="109.5">AREF</text>
<text x="199.4" y="109.5">PF0 (ADC0)</text>
<text x="199.4" y="113">PF1 (ADC1)</text>
<text x="221.2" y="108.1">41</text>
<text x="221.2" y="111.6">40</text>
<text x="338.4" y="108.1">3</text>
<text x="338.4" y="111.6">4</text>
<text x="343.6" y="109.5">C2N</text>
<text x="343.6" y="113">C1P</text>
<text x="191.6" y="116.6">PF4 (ADC4/TCK)</text>
<text x="221.2" y="115.1">39</text>
<text x="221.2" y="118.7">38</text>
<text x="338.4" y="115.1">5</text>
<text x="338.4" y="118.7">6</text>
<text x="343.6" y="116.6">C1N</text>
<text x="47.7" y="120.4">1</text>
<text x="63.9" y="120.4">2</text>
<text x="189.7" y="120.1">PF5 (ADC5/TMS))</text>
<text x="192.5" y="123.6">PF6 (ADC6/TDO</text>
<text x="221.2" y="122.2">37</text>
<text x="221.2" y="125.7">36</text>
<text x="338.4" y="122.2">7</text>
<text x="338.4" y="125.7">8</text>
<text x="343.6" y="120.1">VBAT</text>
<text x="343.6" y="123.6">NC</text>
<text x="47.7" y="127.5">3</text>
<text x="63.9" y="127.5">4</text>
<text x="192.2" y="127.1">PF7 (ADC7/TDI)</text>
<text x="338.4" y="129.3">9</text>
<text x="343.6" y="127.1">VSS</text>
<text x="343.6" y="130.7">VDD</text>
<text x="47.7" y="134.5">1</text>
<text x="63.9" y="134.5">2</text>
<text x="189.9" y="134.2">PE6 (INT.6/AIN0)</text>
<text x="197.8" y="137.7">PE2 (HWB#)</text>
<text x="221.2" y="136.3">33</text>
<text x="221.2" y="132.8">1</text>
<text x="336.4" y="132.8">10</text>
<text x="336.4" y="136.3">11</text>
<text x="343.6" y="134.2">BS0</text>
<text x="343.6" y="137.7">BS1</text>
<text x="47.7" y="141.6">3</text>
<text x="63.9" y="141.6">4</text>
<text x="221.2" y="143.4">32</text>
<text x="336.4" y="139.8">12</text>
<text x="336.4" y="143.4">13</text>
<text x="343.6" y="141.3">BS2</text>
<text x="47.7" y="148.7">1</text>
<text x="63.9" y="148.7">2</text>
<text x="144.4" y="146.9">3</text>
<text x="149.6" y="148.3">D-</text>
<text x="181.5" y="144.8">PC7(ICP3/CLK0/OC4A)</text>
<text x="187.1" y="148.3">PC6(OC3A/OC4A#)</text>
<text x="221.2" y="146.9">31</text>
<text x="336.4" y="146.9">14</text>
<text x="343.6" y="144.8">CS#</text>
<text x="343.6" y="148.3">RE#</text>
<text x="47.7" y="155.7">3</text>
<text x="63.9" y="155.7">4</text>
<text x="144.4" y="150.4">4</text>
<text x="149.6" y="151.8">D+</text>
<text x="180.8" y="155.4">PD7 (T0/OC4D/ADC10)</text>
<text x="221.2" y="154">27</text>
<text x="336.4" y="150.4">15</text>
<text x="336.4" y="154">16</text>
<text x="343.6" y="151.8">D/C#</text>
<text x="343.6" y="155.4">R/W#</text>
<text x="144.4" y="161">6</text>
<text x="181.3" y="158.9">PD6(T1/OC4D#/ADC9)</text>
<text x="221.2" y="161">22</text>
<text x="221.2" y="157.5">26</text>
<text x="336.4" y="157.5">17</text>
<text x="336.4" y="161">18</text>
<text x="343.6" y="158.9">E/RD#</text>
<text x="47.7" y="162.8">1</text>
<text x="63.9" y="162.8">2</text>
<text x="149.6" y="162.4">UCap</text>
<text x="188.7" y="162.4">PD5 (XCK1/CTS#)</text>
<text x="191" y="165.9">PD4(ICP1/ADC8)</text>
<text x="221.2" y="164.5">25</text>
<text x="336.4" y="164.5">19</text>
<text x="343.6" y="162.4">D0</text>
<text x="343.6" y="165.9">D1</text>
<text x="47.7" y="169.8">3</text>
<text x="63.9" y="169.8">4</text>
<text x="105.9" y="171.6">3</text>
<text x="118.5" y="171.6">4</text>
<text x="144.4" y="168.1">7</text>
<text x="149.6" y="169.5">VBus</text>
<text x="189.7" y="173">PD2 (RXD1/INT2)</text>
<text x="189.9" y="169.5">PD3 (TXD1/INT3)</text>
<text x="221.2" y="171.6">20</text>
<text x="221.2" y="168.1">21</text>
<text x="336.4" y="168.1">20</text>
<text x="336.4" y="171.6">21</text>
<text x="343.6" y="169.5">D2</text>
<text x="343.6" y="173">D3</text>
<text x="47.7" y="176.9">1</text>
<text x="63.9" y="176.9">2</text>
<text x="105.9" y="178.6">1</text>
<text x="118.5" y="178.6">2</text>
<text x="142.4" y="175.1">13</text>
<text x="149.6" y="176.5">RESET#</text>
<text x="191.7" y="176.5">PD1 (SDA/INT1)</text>
<text x="221.2" y="178.6">18</text>
<text x="221.2" y="175.1">19</text>
<text x="336.4" y="175.1">22</text>
<text x="336.4" y="178.6">23</text>
<text x="343.6" y="176.5">D4</text>
<text x="47.7" y="183.9">3</text>
<text x="63.9" y="183.9">4</text>
<text x="142.4" y="185.7">17</text>
<text x="142.4" y="182.2">16</text>
<text x="149.6" y="183.6">XTAL2</text>
<text x="182" y="180.1">PD0 (OC0B/SCL/INT0)</text>
<text x="221.2" y="185.7">12</text>
<text x="336.4" y="182.2">24</text>
<text x="336.4" y="185.7">25</text>
<text x="343.6" y="180.1">D5</text>
<text x="343.6" y="183.6">D6</text>
<text x="149.6" y="187.1">XTAL1</text>
<text x="164.2" y="190.6">PB6(PCINT6/OC1B/OC4B/ADC13)</text>
<text x="166.1" y="187.1">PB7(PCINT7/OC0A/OC1C/RTS#)</text>
<text x="221.2" y="189.2">30</text>
<text x="336.4" y="189.2">26</text>
<text x="343.6" y="187.1">D7</text>
<text x="343.6" y="190.6">IREF</text>
<text x="161.6" y="194.2">PB5(PCINT5/OC1A/OC4B#/ADC12)</text>
<text x="184.9" y="197.7">PB4(PCINT4/ADC11)</text>
<text x="221.2" y="196.3">28</text>
<text x="221.2" y="192.8">29</text>
<text x="336.4" y="192.8">27</text>
<text x="336.4" y="196.3">28</text>
<text x="343.6" y="194.2">VCOMH</text>
<text x="343.6" y="197.7">VCC</text>
<text x="177.7" y="201.2">PB3 (PDO/PCINT3/MISO)</text>
<text x="221.2" y="203.3">10</text>
<text x="221.2" y="199.8">11</text>
<text x="336.4" y="199.8">29</text>
<text x="336.4" y="203.3">30</text>
<text x="343.6" y="201.2">VLSS</text>
<text x="178.9" y="204.8">PB2 (PDI/PCINT2/MOSI)</text>
<text x="186.3" y="208.3">PB1 (PCINT1/SCLK)</text>
<text x="221.2" y="206.9">9</text>
<text x="343.6" y="204.8">NC(GND)</text>
<text x="191.4" y="211.8">PB0(SS/PCINT0)</text>
<text x="221.2" y="210.4">8</text>
<text x="324.5" y="238.6">1</text>
<text x="324.5" y="242.1">3</text>
<text x="324.5" y="245.7">5</text>
<text x="328" y="240.4">MISO</text>
<text x="328" y="243.9">SCK</text>
<text x="341.4" y="243.9">MOSI</text>
<text x="351.5" y="242.1">4</text>
<text x="328" y="247.4">RES</text>
<text x="59.6" y="257.7">-</text>
<text x="72.5" y="257.7">+</text>
<text x="183.4" y="256.3">7</text>
<text x="205.5" y="254.5">CS#</text>
<text x="214" y="252.7">1</text>
<text x="214" y="256.3">2</text>
<text x="134.2" y="258">1</text>
<text x="134.2" y="261.5">2</text>
<text x="183.4" y="263.3">5</text>
<text x="183.4" y="259.8">6</text>
<text x="186.9" y="261.5">CLK</text>
<text x="186.9" y="258">IO3</text>
<text x="206.6" y="261.5">IO2</text>
<text x="207.5" y="258">DO</text>
<text x="214" y="259.8">3</text>
<text x="59.6" y="264.7">-</text>
<text x="73.7" y="264.7">-</text>
<text x="134.2" y="265.1">3</text>
<text x="134.2" y="268.6">4</text>
<text x="186.9" y="265.1">DI</text>
</g>
<g font-size="3.2">
<text x="252.2" y="35.8">6</text>
<text x="255.7" y="37.5">GND</text>
<text x="367.5" y="46.4">GND</text>
<text x="376.2" y="44.6">1</text>
<text x="142.4" y="196.3">15</text>
<text x="144.4" y="192.8">5</text>
<text x="149.6" y="197.7">GND</text>
<text x="149.6" y="194.2">UGnd</text>
<text x="142.4" y="199.8">23</text>
<text x="142.4" y="203.3">35</text>
<text x="149.6" y="201.2">GND</text>
<text x="142.4" y="206.9">43</text>
<text x="149.6" y="204.8">GND</text>
<text x="149.6" y="208.3">GND</text>
<text x="291.4" y="238.3">1</text>
<text x="291.4" y="234.7">1</text>
<text x="291.4" y="245.3">1</text>
<text x="351.5" y="245.7">6</text>
<text x="393.7" y="240">1</text>
<text x="393.7" y="243.6">2</text>
<text x="291.4" y="248.8">1</text>
<text x="342.8" y="247.4">GND</text>
<text x="393.7" y="247.1">3</text>
<text x="214" y="263.3">4</text>
<text x="205.2" y="265.1">GND</text>
</g>
<g font-size="3.2" fill="#f00">
<text x="252.2" y="39.3">5</text>
<text x="255.7" y="41.1">VCC</text>
<text x="144.4" y="115.1">2</text>
<text x="149.6" y="116.6">UVcc</text>
<text x="142.4" y="122.2">14</text>
<text x="142.4" y="125.7">34</text>
<text x="149.6" y="123.6">VCC</text>
<text x="149.6" y="127.1">VCC</text>
<text x="142.4" y="132.8">24</text>
<text x="142.4" y="136.3">44</text>
<text x="149.6" y="134.2">AVCC</text>
<text x="149.6" y="137.7">AVCC</text>
<text x="351.5" y="238.6">2</text>
<text x="343.5" y="240.4">VCC</text>
<text x="183.4" y="252.7">8</text>
<text x="186.9" y="254.5">VCC</text>
</g>
<g font-size="3.2" fill="#8d2323">
<text x="105.6" y="196.3">1</text>
<text x="125.9" y="196.3">3</text>
<text x="116.4" y="207.8" transform="rotate(-90 116.4 207.8)">2</text>
</g>
</svg>
